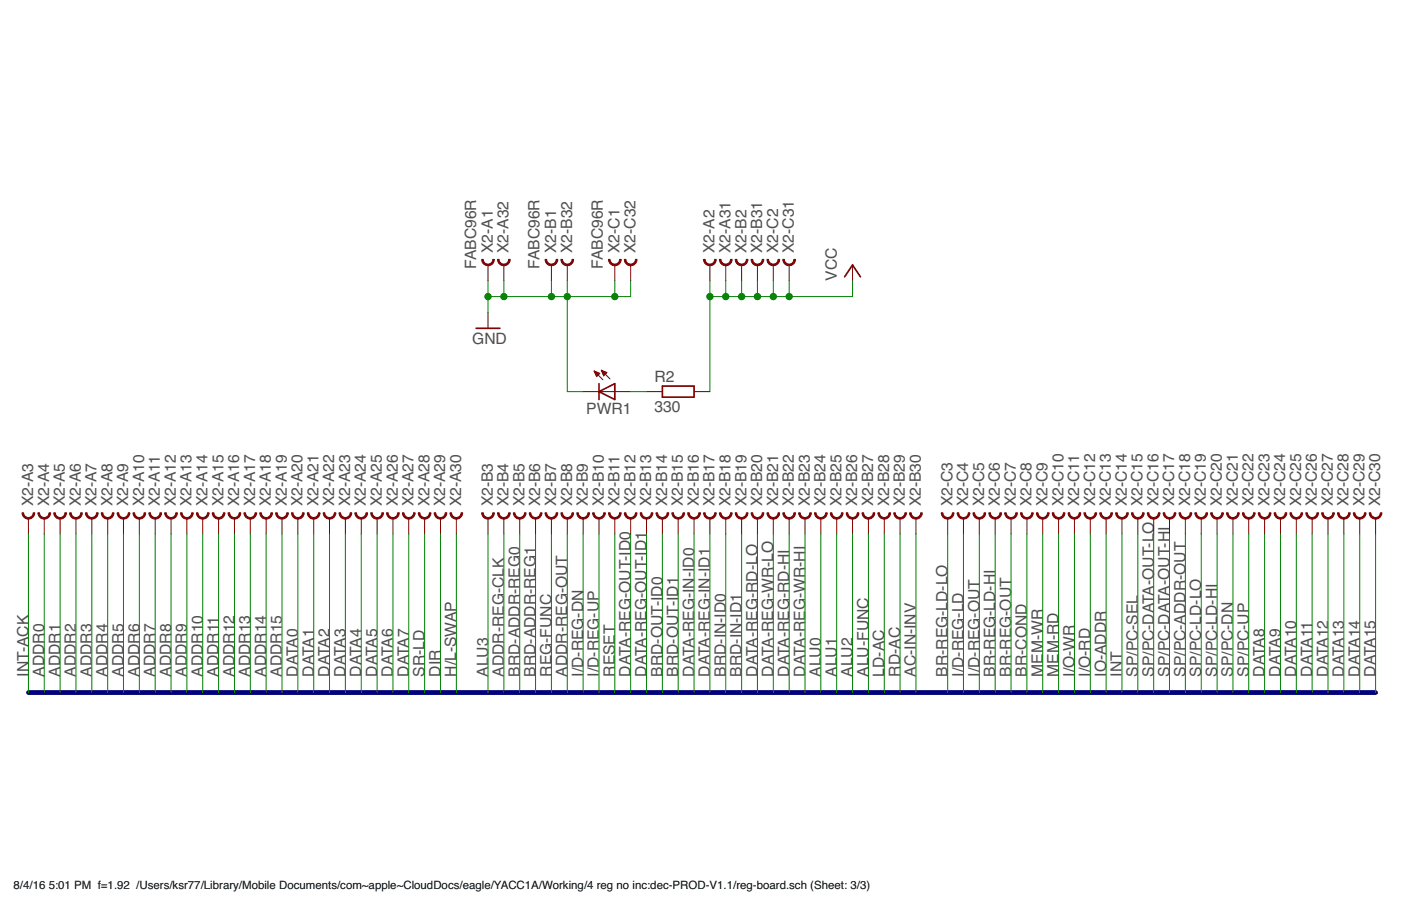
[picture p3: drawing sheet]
<svg xmlns="http://www.w3.org/2000/svg" width="432mm" height="279mm" viewBox="0 0 432 279" stroke-linecap="round" stroke-linejoin="round" font-family="sans-serif">
<g fill="#800000" stroke="#800000" stroke-width=".31">
<path d="M6.8 158.1h.5a1.47 1.47 0 0 0 1.5 1.5 1.47 1.47 0 0 0 1.4-1.5h.5a1.96 1.96 0 0 1-1.9 2 1.96 1.96 0 0 1-2-2z" fill-rule="evenodd"/>
<path d="M11.7 158.1h.5a1.47 1.47 0 0 0 1.4 1.5 1.47 1.47 0 0 0 1.5-1.5h.5a1.96 1.96 0 0 1-2 2 1.96 1.96 0 0 1-1.9-2z" fill-rule="evenodd"/>
<path d="M16.6 158.1h.5a1.46 1.46 0 0 0 1.4 1.5 1.46 1.46 0 0 0 1.5-1.5h.5a1.96 1.96 0 0 1-2 2 1.96 1.96 0 0 1-1.9-2z" fill-rule="evenodd"/>
<path d="M21.5 158.1h.4a1.46 1.46 0 0 0 1.5 1.5 1.46 1.46 0 0 0 1.5-1.5h.5a1.95 1.95 0 0 1-2 2 1.95 1.95 0 0 1-1.9-2z" fill-rule="evenodd"/>
<path d="M26.3 158.1h.5a1.46 1.46 0 0 0 1.5 1.5 1.46 1.46 0 0 0 1.5-1.5h.4a1.96 1.96 0 0 1-1.9 2 1.96 1.96 0 0 1-2-2z" fill-rule="evenodd"/>
<path d="M31.2 158.1h.5a1.47 1.47 0 0 0 1.5 1.5 1.47 1.47 0 0 0 1.4-1.5h.5a1.96 1.96 0 0 1-1.9 2 1.96 1.96 0 0 1-2-2z" fill-rule="evenodd"/>
<path d="M36.1 158.1h.5a1.47 1.47 0 0 0 1.5 1.5 1.47 1.47 0 0 0 1.4-1.5h.5a1.96 1.96 0 0 1-1.9 2 1.96 1.96 0 0 1-2-2z" fill-rule="evenodd"/>
<path d="M41 158.1h.5a1.46 1.46 0 0 0 1.4 1.5 1.46 1.46 0 0 0 1.5-1.5h.5a1.95 1.95 0 0 1-2 2 1.95 1.95 0 0 1-1.9-2z" fill-rule="evenodd"/>
<path d="M45.9 158.1h.5a1.46 1.46 0 0 0 1.4 1.5 1.46 1.46 0 0 0 1.5-1.5h.5a1.95 1.95 0 0 1-2 2 1.95 1.95 0 0 1-1.9-2z" fill-rule="evenodd"/>
<path d="M50.8 158.1h.4a1.47 1.47 0 0 0 1.5 1.5 1.47 1.47 0 0 0 1.5-1.5h.5a1.96 1.96 0 0 1-2 2 1.96 1.96 0 0 1-1.9-2z" fill-rule="evenodd"/>
<path d="M55.6 158.1h.5a1.47 1.47 0 0 0 1.5 1.5 1.47 1.47 0 0 0 1.5-1.5h.5a1.96 1.96 0 0 1-2 2 1.96 1.96 0 0 1-2-2z" fill-rule="evenodd"/>
<path d="M60.5 158.1h.5a1.46 1.46 0 0 0 1.5 1.5 1.46 1.46 0 0 0 1.4-1.5h.6a1.96 1.96 0 0 1-2 2 1.96 1.96 0 0 1-2-2z" fill-rule="evenodd"/>
<path d="M65.4 158.1h.5a1.46 1.46 0 0 0 1.5 1.5 1.46 1.46 0 0 0 1.4-1.5h.5a1.95 1.95 0 0 1-1.9 2 1.95 1.95 0 0 1-2-2z" fill-rule="evenodd"/>
<path d="M70.3 158.1h.5a1.46 1.46 0 0 0 1.5 1.5 1.46 1.46 0 0 0 1.4-1.5h.5a1.96 1.96 0 0 1-1.9 2 1.96 1.96 0 0 1-2-2z" fill-rule="evenodd"/>
<path d="M75.2 158.1h.5a1.47 1.47 0 0 0 1.4 1.5 1.47 1.47 0 0 0 1.5-1.5h.5a1.96 1.96 0 0 1-2 2 1.96 1.96 0 0 1-1.9-2z" fill-rule="evenodd"/>
<path d="M80.1 158.1h.5a1.47 1.47 0 0 0 1.4 1.5 1.47 1.47 0 0 0 1.5-1.5h.5a1.96 1.96 0 0 1-2 2 1.96 1.96 0 0 1-1.9-2z" fill-rule="evenodd"/>
<path d="M85 158.1h.4a1.46 1.46 0 0 0 1.5 1.5 1.46 1.46 0 0 0 1.5-1.5h.5a1.95 1.95 0 0 1-2 2 1.95 1.95 0 0 1-1.9-2z" fill-rule="evenodd"/>
<path d="M89.9 158.1h.4a1.46 1.46 0 0 0 1.5 1.5 1.46 1.46 0 0 0 1.5-1.5h.4a1.95 1.95 0 0 1-1.9 2 1.95 1.95 0 0 1-1.9-2z" fill-rule="evenodd"/>
<path d="M94.7 158.1h.5a1.47 1.47 0 0 0 1.5 1.5 1.47 1.47 0 0 0 1.4-1.5h.5a1.96 1.96 0 0 1-1.9 2 1.96 1.96 0 0 1-2-2z" fill-rule="evenodd"/>
<path d="M99.6 158.1h.5a1.47 1.47 0 0 0 1.5 1.5 1.47 1.47 0 0 0 1.4-1.5h.5a1.96 1.96 0 0 1-1.9 2 1.96 1.96 0 0 1-2-2z" fill-rule="evenodd"/>
<path d="M104.5 158.1h.5a1.46 1.46 0 0 0 1.4 1.5 1.46 1.46 0 0 0 1.5-1.5h.5a1.96 1.96 0 0 1-1.9 2 1.96 1.96 0 0 1-2-2z" fill-rule="evenodd"/>
<path d="M109.4 158.1h.5a1.46 1.46 0 0 0 1.4 1.5 1.46 1.46 0 0 0 1.5-1.5h.5a1.95 1.95 0 0 1-2 2 1.95 1.95 0 0 1-1.9-2z" fill-rule="evenodd"/>
<path d="M114.3 158.1h.5a1.46 1.46 0 0 0 1.4 1.5 1.46 1.46 0 0 0 1.5-1.5h.5a1.96 1.96 0 0 1-2 2 1.96 1.96 0 0 1-1.9-2z" fill-rule="evenodd"/>
<path d="M119.1 158.1h.5a1.47 1.47 0 0 0 1.5 1.5 1.47 1.47 0 0 0 1.5-1.5h.5a1.96 1.96 0 0 1-2 2 1.96 1.96 0 0 1-2-2z" fill-rule="evenodd"/>
<path d="M124 158.1h.5a1.47 1.47 0 0 0 1.5 1.5 1.47 1.47 0 0 0 1.5-1.5h.5a1.96 1.96 0 0 1-2 2 1.96 1.96 0 0 1-2-2z" fill-rule="evenodd"/>
<path d="M128.9 158.1h.5a1.46 1.46 0 0 0 1.5 1.5 1.46 1.46 0 0 0 1.4-1.5h.5a1.95 1.95 0 0 1-1.9 2 1.95 1.95 0 0 1-2-2z" fill-rule="evenodd"/>
<path d="M133.8 158.1h.5a1.46 1.46 0 0 0 1.5 1.5 1.46 1.46 0 0 0 1.4-1.5h.5a1.95 1.95 0 0 1-1.9 2 1.95 1.95 0 0 1-2-2z" fill-rule="evenodd"/>
<path d="M138.7 158.1h.5a1.47 1.47 0 0 0 1.4 1.5 1.47 1.47 0 0 0 1.5-1.5h.5a1.96 1.96 0 0 1-2 2 1.96 1.96 0 0 1-1.9-2z" fill-rule="evenodd"/>
<path d="M148.5 158.1h.4a1.46 1.46 0 0 0 1.5 1.5 1.46 1.46 0 0 0 1.5-1.5h.5a1.95 1.95 0 0 1-2 2 1.95 1.95 0 0 1-1.9-2z" fill-rule="evenodd"/>
<path d="M153.4 158.1h.4a1.46 1.46 0 0 0 1.5 1.5 1.46 1.46 0 0 0 1.5-1.5h.4a1.95 1.95 0 0 1-1.9 2 1.95 1.95 0 0 1-1.9-2z" fill-rule="evenodd"/>
<path d="M158.2 158.1h.5a1.47 1.47 0 0 0 1.5 1.5 1.47 1.47 0 0 0 1.4-1.5h.5a1.96 1.96 0 0 1-1.9 2 1.96 1.96 0 0 1-2-2z" fill-rule="evenodd"/>
<path d="M163.1 158.1h.5a1.47 1.47 0 0 0 1.5 1.5 1.47 1.47 0 0 0 1.4-1.5h.5a1.96 1.96 0 0 1-1.9 2 1.96 1.96 0 0 1-2-2z" fill-rule="evenodd"/>
<path d="M168 158.1h.5a1.46 1.46 0 0 0 1.4 1.5 1.46 1.46 0 0 0 1.5-1.5h.5a1.96 1.96 0 0 1-1.9 2 1.96 1.96 0 0 1-2-2z" fill-rule="evenodd"/>
<path d="M172.9 158.1h.5a1.46 1.46 0 0 0 1.4 1.5 1.46 1.46 0 0 0 1.5-1.5h.5a1.95 1.95 0 0 1-2 2 1.95 1.95 0 0 1-1.9-2z" fill-rule="evenodd"/>
<path d="M177.8 158.1h.5a1.46 1.46 0 0 0 1.4 1.5 1.46 1.46 0 0 0 1.5-1.5h.5a1.95 1.95 0 0 1-2 2 1.95 1.95 0 0 1-1.9-2z" fill-rule="evenodd"/>
<path d="M182.6 158.1h.5a1.47 1.47 0 0 0 1.5 1.5 1.47 1.47 0 0 0 1.5-1.5h.5a1.96 1.96 0 0 1-2 2 1.96 1.96 0 0 1-2-2z" fill-rule="evenodd"/>
<path d="M187.5 158.1h.5a1.47 1.47 0 0 0 1.5 1.5 1.47 1.47 0 0 0 1.5-1.5h.5a1.96 1.96 0 0 1-2 2 1.96 1.96 0 0 1-2-2z" fill-rule="evenodd"/>
<path d="M192.4 158.1h.5a1.46 1.46 0 0 0 1.5 1.5 1.46 1.46 0 0 0 1.4-1.5h.5a1.95 1.95 0 0 1-1.9 2 1.95 1.95 0 0 1-2-2z" fill-rule="evenodd"/>
<path d="M197.3 158.1h.5a1.46 1.46 0 0 0 1.5 1.5 1.46 1.46 0 0 0 1.4-1.5h.5a1.95 1.95 0 0 1-1.9 2 1.95 1.95 0 0 1-2-2z" fill-rule="evenodd"/>
<path d="M202.2 158.1h.5a1.47 1.47 0 0 0 1.4 1.5 1.47 1.47 0 0 0 1.5-1.5h.5a1.96 1.96 0 0 1-2 2 1.96 1.96 0 0 1-1.9-2z" fill-rule="evenodd"/>
<path d="M207.1 158.1h.5a1.47 1.47 0 0 0 1.4 1.5 1.47 1.47 0 0 0 1.5-1.5h.5a1.96 1.96 0 0 1-2 2 1.96 1.96 0 0 1-1.9-2z" fill-rule="evenodd"/>
<path d="M212 158.1h.4a1.46 1.46 0 0 0 1.5 1.5 1.46 1.46 0 0 0 1.5-1.5h.5a1.96 1.96 0 0 1-2 2 1.96 1.96 0 0 1-1.9-2z" fill-rule="evenodd"/>
<path d="M216.9 158.1h.4a1.46 1.46 0 0 0 1.5 1.5 1.46 1.46 0 0 0 1.5-1.5h.4a1.95 1.95 0 0 1-1.9 2 1.95 1.95 0 0 1-1.9-2z" fill-rule="evenodd"/>
<path d="M221.7 158.1h.5a1.46 1.46 0 0 0 1.5 1.5 1.46 1.46 0 0 0 1.4-1.5h.5a1.96 1.96 0 0 1-1.9 2 1.96 1.96 0 0 1-2-2z" fill-rule="evenodd"/>
<path d="M226.6 158.1h.5a1.47 1.47 0 0 0 1.5 1.5 1.47 1.47 0 0 0 1.4-1.5h.5a1.96 1.96 0 0 1-1.9 2 1.96 1.96 0 0 1-2-2z" fill-rule="evenodd"/>
<path d="M231.5 158.1h.5a1.47 1.47 0 0 0 1.5 1.5 1.47 1.47 0 0 0 1.4-1.5h.5a1.96 1.96 0 0 1-1.9 2 1.96 1.96 0 0 1-2-2z" fill-rule="evenodd"/>
<path d="M236.4 158.1h.5a1.46 1.46 0 0 0 1.4 1.5 1.46 1.46 0 0 0 1.5-1.5h.5a1.95 1.95 0 0 1-2 2 1.95 1.95 0 0 1-1.9-2z" fill-rule="evenodd"/>
<path d="M241.3 158.1h.5a1.46 1.46 0 0 0 1.4 1.5 1.46 1.46 0 0 0 1.5-1.5h.5a1.95 1.95 0 0 1-2 2 1.95 1.95 0 0 1-1.9-2z" fill-rule="evenodd"/>
<path d="M246.1 158.1h.5a1.47 1.47 0 0 0 1.5 1.5 1.47 1.47 0 0 0 1.5-1.5h.5a1.96 1.96 0 0 1-2 2 1.96 1.96 0 0 1-2-2z" fill-rule="evenodd"/>
<path d="M251 158.1h.5a1.47 1.47 0 0 0 1.5 1.5 1.47 1.47 0 0 0 1.5-1.5h.5a1.96 1.96 0 0 1-2 2 1.96 1.96 0 0 1-2-2z" fill-rule="evenodd"/>
<path d="M255.9 158.1h.5a1.46 1.46 0 0 0 1.5 1.5 1.46 1.46 0 0 0 1.4-1.5h.5a1.96 1.96 0 0 1-1.9 2 1.96 1.96 0 0 1-2-2z" fill-rule="evenodd"/>
<path d="M260.8 158.1h.5a1.46 1.46 0 0 0 1.5 1.5 1.46 1.46 0 0 0 1.4-1.5h.5a1.95 1.95 0 0 1-1.9 2 1.95 1.95 0 0 1-2-2z" fill-rule="evenodd"/>
<path d="M265.7 158.1h.5a1.46 1.46 0 0 0 1.5 1.5 1.46 1.46 0 0 0 1.4-1.5h.5a1.96 1.96 0 0 1-2 2 1.96 1.96 0 0 1-1.9-2z" fill-rule="evenodd"/>
<path d="M270.6 158.1h.5a1.47 1.47 0 0 0 1.4 1.5 1.47 1.47 0 0 0 1.5-1.5h.5a1.96 1.96 0 0 1-2 2 1.96 1.96 0 0 1-1.9-2z" fill-rule="evenodd"/>
<path d="M275.5 158.1h.4a1.47 1.47 0 0 0 1.5 1.5 1.47 1.47 0 0 0 1.5-1.5h.5a1.96 1.96 0 0 1-2 2 1.96 1.96 0 0 1-1.9-2z" fill-rule="evenodd"/>
<path d="M280.4 158.1h.4a1.46 1.46 0 0 0 1.5 1.5 1.46 1.46 0 0 0 1.5-1.5h.4a1.95 1.95 0 0 1-1.9 2 1.95 1.95 0 0 1-1.9-2z" fill-rule="evenodd"/>
<path d="M290.1 158.1h.5a1.47 1.47 0 0 0 1.5 1.5 1.47 1.47 0 0 0 1.4-1.5h.5a1.96 1.96 0 0 1-1.9 2 1.96 1.96 0 0 1-2-2z" fill-rule="evenodd"/>
<path d="M295 158.1h.5a1.47 1.47 0 0 0 1.5 1.5 1.47 1.47 0 0 0 1.4-1.5h.5a1.96 1.96 0 0 1-1.9 2 1.96 1.96 0 0 1-2-2z" fill-rule="evenodd"/>
<path d="M299.9 158.1h.5a1.46 1.46 0 0 0 1.4 1.5 1.46 1.46 0 0 0 1.5-1.5h.5a1.95 1.95 0 0 1-2 2 1.95 1.95 0 0 1-1.9-2z" fill-rule="evenodd"/>
<path d="M304.8 158.1h.5a1.46 1.46 0 0 0 1.4 1.5 1.46 1.46 0 0 0 1.5-1.5h.5a1.95 1.95 0 0 1-2 2 1.95 1.95 0 0 1-1.9-2z" fill-rule="evenodd"/>
<path d="M309.6 158.1h.5a1.47 1.47 0 0 0 1.5 1.5 1.47 1.47 0 0 0 1.5-1.5h.5a1.96 1.96 0 0 1-2 2 1.96 1.96 0 0 1-2-2z" fill-rule="evenodd"/>
<path d="M314.5 158.1h.5a1.47 1.47 0 0 0 1.5 1.5 1.47 1.47 0 0 0 1.5-1.5h.5a1.96 1.96 0 0 1-2 2 1.96 1.96 0 0 1-2-2z" fill-rule="evenodd"/>
<path d="M319.4 158.1h.5a1.47 1.47 0 0 0 1.5 1.5 1.47 1.47 0 0 0 1.5-1.5h.4a1.96 1.96 0 0 1-1.9 2 1.96 1.96 0 0 1-2-2z" fill-rule="evenodd"/>
<path d="M324.3 158.1h.5a1.46 1.46 0 0 0 1.5 1.5 1.46 1.46 0 0 0 1.4-1.5h.5a1.95 1.95 0 0 1-1.9 2 1.95 1.95 0 0 1-2-2z" fill-rule="evenodd"/>
<path d="M329.2 158.1h.5a1.46 1.46 0 0 0 1.5 1.5 1.46 1.46 0 0 0 1.4-1.5h.5a1.95 1.95 0 0 1-1.9 2 1.95 1.95 0 0 1-2-2z" fill-rule="evenodd"/>
<path d="M334.1 158.1h.5a1.47 1.47 0 0 0 1.4 1.5 1.47 1.47 0 0 0 1.5-1.5h.5a1.96 1.96 0 0 1-2 2 1.96 1.96 0 0 1-1.9-2z" fill-rule="evenodd"/>
<path d="M339 158.1h.4a1.47 1.47 0 0 0 1.5 1.5 1.47 1.47 0 0 0 1.5-1.5h.5a1.96 1.96 0 0 1-2 2 1.96 1.96 0 0 1-1.9-2z" fill-rule="evenodd"/>
<path d="M343.9 158.1h.4a1.46 1.46 0 0 0 1.5 1.5 1.46 1.46 0 0 0 1.5-1.5h.4a1.95 1.95 0 0 1-1.9 2 1.95 1.95 0 0 1-1.9-2z" fill-rule="evenodd"/>
<path d="M348.7 158.1h.5a1.46 1.46 0 0 0 1.5 1.5 1.46 1.46 0 0 0 1.4-1.5h.5a1.95 1.95 0 0 1-1.9 2 1.95 1.95 0 0 1-2-2z" fill-rule="evenodd"/>
<path d="M353.6 158.1h.5a1.47 1.47 0 0 0 1.5 1.5 1.47 1.47 0 0 0 1.4-1.5h.5a1.96 1.96 0 0 1-1.9 2 1.96 1.96 0 0 1-2-2z" fill-rule="evenodd"/>
<path d="M358.5 158.1h.5a1.47 1.47 0 0 0 1.5 1.5 1.47 1.47 0 0 0 1.4-1.5h.5a1.96 1.96 0 0 1-1.9 2 1.96 1.96 0 0 1-2-2z" fill-rule="evenodd"/>
<path d="M363.4 158.1h.5a1.46 1.46 0 0 0 1.4 1.5 1.46 1.46 0 0 0 1.5-1.5h.5a1.96 1.96 0 0 1-2 2 1.96 1.96 0 0 1-1.9-2z" fill-rule="evenodd"/>
<path d="M368.3 158.1h.5a1.46 1.46 0 0 0 1.4 1.5 1.46 1.46 0 0 0 1.5-1.5h.5a1.95 1.95 0 0 1-2 2 1.95 1.95 0 0 1-1.9-2z" fill-rule="evenodd"/>
<path d="M373.1 158.1h.6a1.46 1.46 0 0 0 1.4 1.5 1.46 1.46 0 0 0 1.5-1.5h.5a1.96 1.96 0 0 1-2 2 1.96 1.96 0 0 1-2-2z" fill-rule="evenodd"/>
<path d="M378 158.1h.5a1.47 1.47 0 0 0 1.5 1.5 1.47 1.47 0 0 0 1.5-1.5h.5a1.96 1.96 0 0 1-2 2 1.96 1.96 0 0 1-2-2z" fill-rule="evenodd"/>
<path d="M382.9 158.1h.5a1.47 1.47 0 0 0 1.5 1.5 1.47 1.47 0 0 0 1.5-1.5h.4a1.96 1.96 0 0 1-1.9 2 1.96 1.96 0 0 1-2-2z" fill-rule="evenodd"/>
<path d="M387.8 158.1h.5a1.46 1.46 0 0 0 1.5 1.5 1.46 1.46 0 0 0 1.4-1.5h.5a1.95 1.95 0 0 1-1.9 2 1.95 1.95 0 0 1-2-2z" fill-rule="evenodd"/>
<path d="M392.7 158.1h.5a1.46 1.46 0 0 0 1.5 1.5 1.46 1.46 0 0 0 1.4-1.5h.5a1.95 1.95 0 0 1-1.9 2 1.95 1.95 0 0 1-2-2z" fill-rule="evenodd"/>
<path d="M397.6 158.1h.5a1.47 1.47 0 0 0 1.4 1.5 1.47 1.47 0 0 0 1.5-1.5h.5a1.96 1.96 0 0 1-2 2 1.96 1.96 0 0 1-1.9-2z" fill-rule="evenodd"/>
<path d="M402.5 158.1h.4a1.47 1.47 0 0 0 1.5 1.5 1.47 1.47 0 0 0 1.5-1.5h.5a1.96 1.96 0 0 1-2 2 1.96 1.96 0 0 1-1.9-2z" fill-rule="evenodd"/>
<path d="M407.4 158.1h.4a1.46 1.46 0 0 0 1.5 1.5 1.46 1.46 0 0 0 1.5-1.5h.5a1.96 1.96 0 0 1-2 2 1.96 1.96 0 0 1-1.9-2z" fill-rule="evenodd"/>
<path d="M412.2 158.1h.5a1.46 1.46 0 0 0 1.5 1.5 1.46 1.46 0 0 0 1.4-1.5h.5a1.95 1.95 0 0 1-1.9 2 1.95 1.95 0 0 1-2-2z" fill-rule="evenodd"/>
<path d="M417.1 158.1h.5a1.46 1.46 0 0 0 1.5 1.5 1.46 1.46 0 0 0 1.4-1.5h.5a1.96 1.96 0 0 1-1.9 2 1.96 1.96 0 0 1-2-2z" fill-rule="evenodd"/>
<path d="M422 158.1h.5a1.47 1.47 0 0 0 1.5 1.5 1.47 1.47 0 0 0 1.4-1.5h.5a1.96 1.96 0 0 1-1.9 2 1.96 1.96 0 0 1-2-2z" fill-rule="evenodd"/>
<path d="M148.5 80h.4a1.46 1.46 0 0 0 1.5 1.4 1.46 1.46 0 0 0 1.5-1.4h.5a1.95 1.95 0 0 1-2 1.9 1.95 1.95 0 0 1-1.9-1.9z" fill-rule="evenodd"/>
<path d="M216.9 80h.4a1.46 1.46 0 0 0 1.5 1.4 1.46 1.46 0 0 0 1.5-1.4h.4a1.95 1.95 0 0 1-1.9 1.9 1.95 1.95 0 0 1-1.9-1.9z" fill-rule="evenodd"/>
<path d="M153.4 80h.4a1.46 1.46 0 0 0 1.5 1.4 1.46 1.46 0 0 0 1.5-1.4h.4a1.95 1.95 0 0 1-1.9 1.9 1.95 1.95 0 0 1-1.9-1.9z" fill-rule="evenodd"/>
<path d="M221.7 80h.5a1.46 1.46 0 0 0 1.5 1.4 1.46 1.46 0 0 0 1.4-1.4h.5a1.96 1.96 0 0 1-1.9 1.9 1.96 1.96 0 0 1-2-1.9z" fill-rule="evenodd"/>
<path d="M168 80h.5a1.46 1.46 0 0 0 1.4 1.4 1.46 1.46 0 0 0 1.5-1.4h.5a1.96 1.96 0 0 1-1.9 1.9 1.96 1.96 0 0 1-2-1.9z" fill-rule="evenodd"/>
<path d="M226.6 80h.5a1.47 1.47 0 0 0 1.5 1.4 1.47 1.47 0 0 0 1.4-1.4h.5a1.96 1.96 0 0 1-1.9 1.9 1.96 1.96 0 0 1-2-1.9z" fill-rule="evenodd"/>
<path d="M231.5 80h.5a1.47 1.47 0 0 0 1.5 1.4 1.47 1.47 0 0 0 1.4-1.4h.5a1.96 1.96 0 0 1-1.9 1.9 1.96 1.96 0 0 1-2-1.9z" fill-rule="evenodd"/>
<path d="M172.9 80h.5a1.46 1.46 0 0 0 1.4 1.4 1.46 1.46 0 0 0 1.5-1.4h.5a1.95 1.95 0 0 1-2 1.9 1.95 1.95 0 0 1-1.9-1.9z" fill-rule="evenodd"/>
<path d="M192.4 80h.5a1.46 1.46 0 0 0 1.5 1.4 1.46 1.46 0 0 0 1.4-1.4h.5a1.95 1.95 0 0 1-1.9 1.9 1.95 1.95 0 0 1-2-1.9z" fill-rule="evenodd"/>
<path d="M241.3 80h.5a1.46 1.46 0 0 0 1.4 1.4 1.46 1.46 0 0 0 1.5-1.4h.5a1.95 1.95 0 0 1-2 1.9 1.95 1.95 0 0 1-1.9-1.9z" fill-rule="evenodd"/>
<path d="M187.5 80h.5a1.47 1.47 0 0 0 1.5 1.4 1.47 1.47 0 0 0 1.5-1.4h.5a1.96 1.96 0 0 1-2 1.9 1.96 1.96 0 0 1-2-1.9z" fill-rule="evenodd"/>
<path d="M236.4 80h.5a1.46 1.46 0 0 0 1.4 1.4 1.46 1.46 0 0 0 1.5-1.4h.5a1.95 1.95 0 0 1-2 1.9 1.95 1.95 0 0 1-1.9-1.9z" fill-rule="evenodd"/>
</g>
<g fill="none" stroke="#800000" stroke-width=".31">
<path d="M150.4 81.7v4.9M150.4 96.4v4.8M155.3 81.7v4.9M169.9 81.7v4.9M174.8 81.7v4.9M189.5 81.7v4.9M194.4 81.7v4.9M218.8 81.7v4.9M223.7 81.7v4.9M228.6 81.7v4.9M233.4 81.7v4.9M238.3 81.7v4.9"/>
<path d="M243.2 81.7v4.9M262.8 81.7v4.9M183.1 114.4l2.7 2.7M183.1 114.4l1.7 .7-.9 1zM183.2 114.6h.3M183.3 114.8h.8M183.4 115.1h1.3M183.5 115.4h1.1M183.7 115.6h.7M183.8 115.9h.3M185.3 114.2l2.7 2.7M185.3 114.2l1.7 .7-.9 1"/>
<path d="M185.3 114.2l.8 1.7M185.4 114.3h.3M185.5 114.6h.8M185.6 114.8h1.3M185.7 115.1h1.2M185.8 115.4h.8M185.9 115.6h.4M186.1 115.9h.1M179.7 120.8h14.7M199.3 120.8h4.9M213.9 120.8h4.9M8.8 159.8v4.9"/>
<path d="M13.6 159.8v4.9M18.5 159.8v4.9M23.4 159.8v4.9M28.3 159.8v4.9M33.2 159.8v4.9M38.1 159.8v4.9M42.9 159.8v4.9M47.8 159.8v4.9M52.7 159.8v4.9M57.6 159.8v4.9M62.5 159.8v4.9M67.4 159.8v4.9"/>
<path d="M72.3 159.8v4.9M77.2 159.8v4.9M82 159.8v4.9M86.9 159.8v4.9M91.8 159.8v4.9M96.7 159.8v4.9M101.6 159.8v4.9M106.4 159.8v4.9M111.3 159.8v4.9M116.2 159.8v4.9M121.1 159.8v4.9M126 159.8v4.9"/>
<path d="M130.9 159.8v4.9M135.8 159.8v4.9M140.7 159.8v4.9M150.4 159.8v4.9M155.3 159.8v4.9M160.2 159.8v4.9M165.1 159.8v4.9M169.9 159.8v4.9M174.8 159.8v4.9M179.7 159.8v4.9M184.6 159.8v4.9M189.5 159.8v4.9"/>
<path d="M194.4 159.8v4.9M199.3 159.8v4.9M204.2 159.8v4.9M209 159.8v4.9M213.9 159.8v4.9M218.8 159.8v4.9M223.7 159.8v4.9M228.6 159.8v4.9M233.4 159.8v4.9M238.3 159.8v4.9M243.2 159.8v4.9M248.1 159.8v4.9"/>
<path d="M253 159.8v4.9M257.9 159.8v4.9M262.8 159.8v4.9M267.7 159.8v4.9M272.5 159.8v4.9M277.4 159.8v4.9M282.3 159.8v4.9M292.1 159.8v4.9M296.9 159.8v4.9M301.8 159.8v4.9M306.7 159.8v4.9M311.6 159.8v4.9"/>
<path d="M316.5 159.8v4.9M321.4 159.8v4.9M326.3 159.8v4.9M331.2 159.8v4.9M336 159.8v4.9M340.9 159.8v4.9M345.8 159.8v4.9M350.7 159.8v4.9M355.6 159.8v4.9M360.4 159.8v4.9M365.3 159.8v4.9M370.2 159.8v4.9"/>
<path d="M375.1 159.8v4.9M380 159.8v4.9M384.9 159.8v4.9M389.8 159.8v4.9M394.7 159.8v4.9M399.5 159.8v4.9M404.4 159.8v4.9M409.3 159.8v4.9M414.2 159.8v4.9M419.1 159.8v4.9M424 159.8v4.9"/>
</g>
<path d="M260.3 85.4l2.5-3.7 2.4 3.7M146.7 101.2h7.4M184.6 118.3v4.9M204.2 119.1h9.7v3.4h-9.7zM184.6 120.8l4.9-2.5v4.9z" fill="none" stroke="#800000" stroke-width=".51"/>
<path d="M8.8 213.6h415.2" fill="none" stroke="#000080" stroke-width="1.5"/>
<g fill="none" stroke="#008000" stroke-width=".31">
<path d="M150.4 86.6v9.8M155.3 86.6v4.9M169.9 86.6v4.9M174.8 86.6v34.2h4.9M189.5 86.6v4.9M194.4 86.6v4.9h-44M218.8 86.6v34.2M223.7 86.6v4.9M228.6 86.6v4.9M233.4 86.6v4.9M238.3 86.6v4.9M243.2 86.6v4.9"/>
<path d="M262.8 86.6v4.9h-44M194.4 120.8h4.9M8.8 164.7v48.9M13.6 164.7v48.9M18.5 164.7v48.9M23.4 164.7v48.9M28.3 164.7v48.9M33.2 164.7v48.9M38.1 164.7v48.9M42.9 164.7v48.9M47.8 164.7v48.9M52.7 164.7v48.9"/>
<path d="M57.6 164.7v48.9M62.5 164.7v48.9M67.4 164.7v48.9M72.3 164.7v48.9M77.2 164.7v48.9M82 164.7v48.9M86.9 164.7v48.9M91.8 164.7v48.9M96.7 164.7v48.9M101.6 164.7v48.9M106.4 164.7v48.9M111.3 164.7v48.9"/>
<path d="M116.2 164.7v48.9M121.1 164.7v48.9M126 164.7v48.9M130.9 164.7v48.9M135.8 164.7v48.9M140.7 164.7v48.9M150.4 164.7v48.9M155.3 164.7v48.9M160.2 164.7v48.9M165.1 164.7v48.9M169.9 164.7v48.9M174.8 164.7v48.9"/>
<path d="M179.7 164.7v48.9M184.6 164.7v48.9M189.5 164.7v48.9M194.4 164.7v48.9M199.3 164.7v48.9M204.2 164.7v48.9M209 164.7v48.9M213.9 164.7v48.9M218.8 164.7v48.9M223.7 164.7v48.9M228.6 164.7v48.9M233.4 164.7v48.9"/>
<path d="M238.3 164.7v48.9M243.2 164.7v48.9M248.1 164.7v48.9M253 164.7v48.9M257.9 164.7v48.9M262.8 164.7v48.9M267.7 164.7v48.9M272.5 164.7v48.9M277.4 164.7v48.9M282.3 164.7v48.9M292.1 164.7v48.9M296.9 164.7v48.9"/>
<path d="M301.8 164.7v48.9M306.7 164.7v48.9M311.6 164.7v48.9M316.5 164.7v48.9M321.4 164.7v48.9M326.3 164.7v48.9M331.2 164.7v48.9M336 164.7v48.9M340.9 164.7v48.9M345.8 164.7v48.9M350.7 164.7v48.9M355.6 164.7v48.9"/>
<path d="M360.4 164.7v48.9M365.3 164.7v48.9M370.2 164.7v48.9M375.1 164.7v48.9M380 164.7v48.9M384.9 164.7v48.9M389.8 164.7v48.9M394.7 164.7v48.9M399.5 164.7v48.9M404.4 164.7v48.9M409.3 164.7v48.9M414.2 164.7v48.9"/>
<path d="M419.1 164.7v48.9M424 164.7v48.9"/>
</g>
<g fill="#008000" stroke="#008000" stroke-width=".31">
<circle cx="150.4" cy="91.5" r=".97"/>
<circle cx="155.3" cy="91.5" r=".97"/>
<circle cx="169.9" cy="91.5" r=".97"/>
<circle cx="174.8" cy="91.5" r=".97"/>
<circle cx="189.5" cy="91.5" r=".97"/>
<circle cx="218.8" cy="91.5" r=".97"/>
<circle cx="228.6" cy="91.5" r=".97"/>
<circle cx="223.7" cy="91.5" r=".97"/>
<circle cx="238.3" cy="91.5" r=".97"/>
<circle cx="233.4" cy="91.5" r=".97"/>
<circle cx="243.2" cy="91.5" r=".97"/>
</g>
<g font-size="4.8" fill="#505050">
<text x="146.8" y="82.9" transform="rotate(-90 146.8 82.9)">FABC96R</text>
<text x="151.9" y="78" transform="rotate(-90 151.9 78)">X2-A1</text>
<text x="156.8" y="78" transform="rotate(-90 156.8 78)">X2-A32</text>
<text x="166.3" y="82.9" transform="rotate(-90 166.3 82.9)">FABC96R</text>
<text x="171.4" y="78" transform="rotate(-90 171.4 78)">X2-B1</text>
<text x="176.3" y="78" transform="rotate(-90 176.3 78)">X2-B32</text>
<text x="185.8" y="82.9" transform="rotate(-90 185.8 82.9)">FABC96R</text>
<text x="191" y="78" transform="rotate(-90 191 78)">X2-C1</text>
<text x="195.8" y="78" transform="rotate(-90 195.8 78)">X2-C32</text>
<text x="220.3" y="78" transform="rotate(-90 220.3 78)">X2-A2</text>
<text x="225.2" y="78" transform="rotate(-90 225.2 78)">X2-A31</text>
<text x="230" y="78" transform="rotate(-90 230 78)">X2-B2</text>
<text x="234.9" y="78" transform="rotate(-90 234.9 78)">X2-B31</text>
<text x="239.8" y="78" transform="rotate(-90 239.8 78)">X2-C2</text>
<text x="244.7" y="78" transform="rotate(-90 244.7 78)">X2-C31</text>
<text x="257.9" y="86.6" transform="rotate(-90 257.9 86.6)">VCC</text>
<text x="145.5" y="106.1">GND</text>
<text x="201.7" y="117.9">R2</text>
<text x="180.7" y="127.6">PWR1</text>
<text x="201.7" y="127.1">330</text>
<text x="10.2" y="156.2" transform="rotate(-90 10.2 156.2)">X2-A3</text>
<text x="15.1" y="156.2" transform="rotate(-90 15.1 156.2)">X2-A4</text>
<text x="20" y="156.2" transform="rotate(-90 20 156.2)">X2-A5</text>
<text x="24.9" y="156.2" transform="rotate(-90 24.9 156.2)">X2-A6</text>
<text x="29.8" y="156.2" transform="rotate(-90 29.8 156.2)">X2-A7</text>
<text x="34.6" y="156.2" transform="rotate(-90 34.6 156.2)">X2-A8</text>
<text x="39.5" y="156.2" transform="rotate(-90 39.5 156.2)">X2-A9</text>
<text x="44.4" y="156.2" transform="rotate(-90 44.4 156.2)">X2-A10</text>
<text x="49.3" y="156.2" transform="rotate(-90 49.3 156.2)">X2-A11</text>
<text x="54.2" y="156.2" transform="rotate(-90 54.2 156.2)">X2-A12</text>
<text x="59.1" y="156.2" transform="rotate(-90 59.1 156.2)">X2-A13</text>
<text x="64" y="156.2" transform="rotate(-90 64 156.2)">X2-A14</text>
<text x="68.8" y="156.2" transform="rotate(-90 68.8 156.2)">X2-A15</text>
<text x="73.7" y="156.2" transform="rotate(-90 73.7 156.2)">X2-A16</text>
<text x="78.6" y="156.2" transform="rotate(-90 78.6 156.2)">X2-A17</text>
<text x="83.5" y="156.2" transform="rotate(-90 83.5 156.2)">X2-A18</text>
<text x="88.4" y="156.2" transform="rotate(-90 88.4 156.2)">X2-A19</text>
<text x="93.3" y="156.2" transform="rotate(-90 93.3 156.2)">X2-A20</text>
<text x="98.1" y="156.2" transform="rotate(-90 98.1 156.2)">X2-A21</text>
<text x="103" y="156.2" transform="rotate(-90 103 156.2)">X2-A22</text>
<text x="107.9" y="156.2" transform="rotate(-90 107.9 156.2)">X2-A23</text>
<text x="112.8" y="156.2" transform="rotate(-90 112.8 156.2)">X2-A24</text>
<text x="117.7" y="156.2" transform="rotate(-90 117.7 156.2)">X2-A25</text>
<text x="122.6" y="156.2" transform="rotate(-90 122.6 156.2)">X2-A26</text>
<text x="127.5" y="156.2" transform="rotate(-90 127.5 156.2)">X2-A27</text>
<text x="132.3" y="156.2" transform="rotate(-90 132.3 156.2)">X2-A28</text>
<text x="137.2" y="156.2" transform="rotate(-90 137.2 156.2)">X2-A29</text>
<text x="142.1" y="156.2" transform="rotate(-90 142.1 156.2)">X2-A30</text>
<text x="151.9" y="156.2" transform="rotate(-90 151.9 156.2)">X2-B3</text>
<text x="156.8" y="156.2" transform="rotate(-90 156.8 156.2)">X2-B4</text>
<text x="161.6" y="156.2" transform="rotate(-90 161.6 156.2)">X2-B5</text>
<text x="166.5" y="156.2" transform="rotate(-90 166.5 156.2)">X2-B6</text>
<text x="171.4" y="156.2" transform="rotate(-90 171.4 156.2)">X2-B7</text>
<text x="176.3" y="156.2" transform="rotate(-90 176.3 156.2)">X2-B8</text>
<text x="181.2" y="156.2" transform="rotate(-90 181.2 156.2)">X2-B9</text>
<text x="186.1" y="156.2" transform="rotate(-90 186.1 156.2)">X2-B10</text>
<text x="191" y="156.2" transform="rotate(-90 191 156.2)">X2-B11</text>
<text x="195.8" y="156.2" transform="rotate(-90 195.8 156.2)">X2-B12</text>
<text x="200.7" y="156.2" transform="rotate(-90 200.7 156.2)">X2-B13</text>
<text x="205.6" y="156.2" transform="rotate(-90 205.6 156.2)">X2-B14</text>
<text x="210.5" y="156.2" transform="rotate(-90 210.5 156.2)">X2-B15</text>
<text x="215.4" y="156.2" transform="rotate(-90 215.4 156.2)">X2-B16</text>
<text x="220.3" y="156.2" transform="rotate(-90 220.3 156.2)">X2-B17</text>
<text x="225.2" y="156.2" transform="rotate(-90 225.2 156.2)">X2-B18</text>
<text x="230" y="156.2" transform="rotate(-90 230 156.2)">X2-B19</text>
<text x="234.9" y="156.2" transform="rotate(-90 234.9 156.2)">X2-B20</text>
<text x="239.8" y="156.2" transform="rotate(-90 239.8 156.2)">X2-B21</text>
<text x="244.7" y="156.2" transform="rotate(-90 244.7 156.2)">X2-B22</text>
<text x="249.6" y="156.2" transform="rotate(-90 249.6 156.2)">X2-B23</text>
<text x="254.5" y="156.2" transform="rotate(-90 254.5 156.2)">X2-B24</text>
<text x="259.3" y="156.2" transform="rotate(-90 259.3 156.2)">X2-B25</text>
<text x="264.2" y="156.2" transform="rotate(-90 264.2 156.2)">X2-B26</text>
<text x="269.1" y="156.2" transform="rotate(-90 269.1 156.2)">X2-B27</text>
<text x="274" y="156.2" transform="rotate(-90 274 156.2)">X2-B28</text>
<text x="278.9" y="156.2" transform="rotate(-90 278.9 156.2)">X2-B29</text>
<text x="283.8" y="156.2" transform="rotate(-90 283.8 156.2)">X2-B30</text>
<text x="293.5" y="156.2" transform="rotate(-90 293.5 156.2)">X2-C3</text>
<text x="298.4" y="156.2" transform="rotate(-90 298.4 156.2)">X2-C4</text>
<text x="303.3" y="156.2" transform="rotate(-90 303.3 156.2)">X2-C5</text>
<text x="308.2" y="156.2" transform="rotate(-90 308.2 156.2)">X2-C6</text>
<text x="313.1" y="156.2" transform="rotate(-90 313.1 156.2)">X2-C7</text>
<text x="318" y="156.2" transform="rotate(-90 318 156.2)">X2-C8</text>
<text x="322.8" y="156.2" transform="rotate(-90 322.8 156.2)">X2-C9</text>
<text x="327.7" y="156.2" transform="rotate(-90 327.7 156.2)">X2-C10</text>
<text x="332.6" y="156.2" transform="rotate(-90 332.6 156.2)">X2-C11</text>
<text x="337.5" y="156.2" transform="rotate(-90 337.5 156.2)">X2-C12</text>
<text x="342.4" y="156.2" transform="rotate(-90 342.4 156.2)">X2-C13</text>
<text x="347.3" y="156.2" transform="rotate(-90 347.3 156.2)">X2-C14</text>
<text x="352.2" y="156.2" transform="rotate(-90 352.2 156.2)">X2-C15</text>
<text x="357" y="156.2" transform="rotate(-90 357 156.2)">X2-C16</text>
<text x="361.9" y="156.2" transform="rotate(-90 361.9 156.2)">X2-C17</text>
<text x="366.8" y="156.2" transform="rotate(-90 366.8 156.2)">X2-C18</text>
<text x="371.7" y="156.2" transform="rotate(-90 371.7 156.2)">X2-C19</text>
<text x="376.6" y="156.2" transform="rotate(-90 376.6 156.2)">X2-C20</text>
<text x="381.5" y="156.2" transform="rotate(-90 381.5 156.2)">X2-C21</text>
<text x="386.3" y="156.2" transform="rotate(-90 386.3 156.2)">X2-C22</text>
<text x="391.2" y="156.2" transform="rotate(-90 391.2 156.2)">X2-C23</text>
<text x="396.1" y="156.2" transform="rotate(-90 396.1 156.2)">X2-C24</text>
<text x="401" y="156.2" transform="rotate(-90 401 156.2)">X2-C25</text>
<text x="405.9" y="156.2" transform="rotate(-90 405.9 156.2)">X2-C26</text>
<text x="410.8" y="156.2" transform="rotate(-90 410.8 156.2)">X2-C27</text>
<text x="415.7" y="156.2" transform="rotate(-90 415.7 156.2)">X2-C28</text>
<text x="420.5" y="156.2" transform="rotate(-90 420.5 156.2)">X2-C29</text>
<text x="425.4" y="156.2" transform="rotate(-90 425.4 156.2)">X2-C30</text>
<text x="8.8" y="208.7" transform="rotate(-90 8.8 208.7)">INT-ACK</text>
<text x="13.6" y="208.7" transform="rotate(-90 13.6 208.7)">ADDR0</text>
<text x="18.5" y="208.7" transform="rotate(-90 18.5 208.7)">ADDR1</text>
<text x="23.4" y="208.7" transform="rotate(-90 23.4 208.7)">ADDR2</text>
<text x="28.3" y="208.7" transform="rotate(-90 28.3 208.7)">ADDR3</text>
<text x="33.2" y="208.7" transform="rotate(-90 33.2 208.7)">ADDR4</text>
<text x="38.1" y="208.7" transform="rotate(-90 38.1 208.7)">ADDR5</text>
<text x="42.9" y="208.7" transform="rotate(-90 42.9 208.7)">ADDR6</text>
<text x="47.8" y="208.7" transform="rotate(-90 47.8 208.7)">ADDR7</text>
<text x="52.7" y="208.7" transform="rotate(-90 52.7 208.7)">ADDR8</text>
<text x="57.6" y="208.7" transform="rotate(-90 57.6 208.7)">ADDR9</text>
<text x="62.5" y="208.7" transform="rotate(-90 62.5 208.7)">ADDR10</text>
<text x="67.4" y="208.7" transform="rotate(-90 67.4 208.7)">ADDR11</text>
<text x="72.3" y="208.7" transform="rotate(-90 72.3 208.7)">ADDR12</text>
<text x="77.1" y="208.7" transform="rotate(-90 77.1 208.7)">ADDR13</text>
<text x="82" y="208.7" transform="rotate(-90 82 208.7)">ADDR14</text>
<text x="86.9" y="208.7" transform="rotate(-90 86.9 208.7)">ADDR15</text>
<text x="91.8" y="208.7" transform="rotate(-90 91.8 208.7)">DATA0</text>
<text x="96.7" y="208.7" transform="rotate(-90 96.7 208.7)">DATA1</text>
<text x="101.6" y="208.7" transform="rotate(-90 101.6 208.7)">DATA2</text>
<text x="106.5" y="208.7" transform="rotate(-90 106.5 208.7)">DATA3</text>
<text x="111.3" y="208.7" transform="rotate(-90 111.3 208.7)">DATA4</text>
<text x="116.2" y="208.7" transform="rotate(-90 116.2 208.7)">DATA5</text>
<text x="121.1" y="208.7" transform="rotate(-90 121.1 208.7)">DATA6</text>
<text x="126" y="208.7" transform="rotate(-90 126 208.7)">DATA7</text>
<text x="130.9" y="208.7" transform="rotate(-90 130.9 208.7)">SR-LD</text>
<text x="135.8" y="208.7" transform="rotate(-90 135.8 208.7)">DIR</text>
<text x="140.6" y="208.7" transform="rotate(-90 140.6 208.7)">H/L-SWAP</text>
<text x="150.4" y="208.7" transform="rotate(-90 150.4 208.7)">ALU3</text>
<text x="155.3" y="208.7" transform="rotate(-90 155.3 208.7)">ADDR-REG-CLK</text>
<text x="160.2" y="208.7" transform="rotate(-90 160.2 208.7)">BRD-ADDR-REG0</text>
<text x="165.1" y="208.7" transform="rotate(-90 165.1 208.7)">BRD-ADDR-REG1</text>
<text x="170" y="208.7" transform="rotate(-90 170 208.7)">REG-FUNC</text>
<text x="174.8" y="208.7" transform="rotate(-90 174.8 208.7)">ADDR-REG-OUT</text>
<text x="179.7" y="208.7" transform="rotate(-90 179.7 208.7)">I/D-REG-DN</text>
<text x="184.6" y="208.7" transform="rotate(-90 184.6 208.7)">I/D-REG-UP</text>
<text x="189.5" y="208.7" transform="rotate(-90 189.5 208.7)">RESET</text>
<text x="194.4" y="208.7" transform="rotate(-90 194.4 208.7)">DATA-REG-OUT-ID0</text>
<text x="199.3" y="208.7" transform="rotate(-90 199.3 208.7)">DATA-REG-OUT-ID1</text>
<text x="204.1" y="208.7" transform="rotate(-90 204.1 208.7)">BRD-OUT-ID0</text>
<text x="209" y="208.7" transform="rotate(-90 209 208.7)">BRD-OUT-ID1</text>
<text x="213.9" y="208.7" transform="rotate(-90 213.9 208.7)">DATA-REG-IN-ID0</text>
<text x="218.8" y="208.7" transform="rotate(-90 218.8 208.7)">DATA-REG-IN-ID1</text>
<text x="223.7" y="208.7" transform="rotate(-90 223.7 208.7)">BRD-IN-ID0</text>
<text x="228.6" y="208.7" transform="rotate(-90 228.6 208.7)">BRD-IN-ID1</text>
<text x="233.5" y="208.7" transform="rotate(-90 233.5 208.7)">DATA-REG-RD-LO</text>
<text x="238.3" y="208.7" transform="rotate(-90 238.3 208.7)">DATA-REG-WR-LO</text>
<text x="243.2" y="208.7" transform="rotate(-90 243.2 208.7)">DATA-REG-RD-HI</text>
<text x="248.1" y="208.7" transform="rotate(-90 248.1 208.7)">DATA-REG-WR-HI</text>
<text x="253" y="208.7" transform="rotate(-90 253 208.7)">ALU0</text>
<text x="257.9" y="208.7" transform="rotate(-90 257.9 208.7)">ALU1</text>
<text x="262.8" y="208.7" transform="rotate(-90 262.8 208.7)">ALU2</text>
<text x="267.6" y="208.7" transform="rotate(-90 267.6 208.7)">ALU-FUNC</text>
<text x="272.5" y="208.7" transform="rotate(-90 272.5 208.7)">LD-AC</text>
<text x="277.4" y="208.7" transform="rotate(-90 277.4 208.7)">RD-AC</text>
<text x="282.3" y="208.7" transform="rotate(-90 282.3 208.7)">AC-IN-INV</text>
<text x="292.1" y="208.7" transform="rotate(-90 292.1 208.7)">BR-REG-LD-LO</text>
<text x="297" y="208.7" transform="rotate(-90 297 208.7)">I/D-REG-LD</text>
<text x="301.8" y="208.7" transform="rotate(-90 301.8 208.7)">I/D-REG-OUT</text>
<text x="306.7" y="208.7" transform="rotate(-90 306.7 208.7)">BR-REG-LD-HI</text>
<text x="311.6" y="208.7" transform="rotate(-90 311.6 208.7)">BR-REG-OUT</text>
<text x="316.5" y="208.7" transform="rotate(-90 316.5 208.7)">BR-COND</text>
<text x="321.4" y="208.7" transform="rotate(-90 321.4 208.7)">MEM-WR</text>
<text x="326.3" y="208.7" transform="rotate(-90 326.3 208.7)">MEM-RD</text>
<text x="331.1" y="208.7" transform="rotate(-90 331.1 208.7)">I/O-WR</text>
<text x="336" y="208.7" transform="rotate(-90 336 208.7)">I/O-RD</text>
<text x="340.9" y="208.7" transform="rotate(-90 340.9 208.7)">IO-ADDR</text>
<text x="345.8" y="208.7" transform="rotate(-90 345.8 208.7)">INT</text>
<text x="350.7" y="208.7" transform="rotate(-90 350.7 208.7)">SP/PC-SEL</text>
<text x="355.6" y="208.7" transform="rotate(-90 355.6 208.7)">SP/PC-DATA-OUT-LO</text>
<text x="360.5" y="208.7" transform="rotate(-90 360.5 208.7)">SP/PC-DATA-OUT-HI</text>
<text x="365.3" y="208.7" transform="rotate(-90 365.3 208.7)">SP/PC-ADDR-OUT</text>
<text x="370.2" y="208.7" transform="rotate(-90 370.2 208.7)">SP/PC-LD-LO</text>
<text x="375.1" y="208.7" transform="rotate(-90 375.1 208.7)">SP/PC-LD-HI</text>
<text x="380" y="208.7" transform="rotate(-90 380 208.7)">SP/PC-DN</text>
<text x="384.9" y="208.7" transform="rotate(-90 384.9 208.7)">SP/PC-UP</text>
<text x="389.8" y="208.7" transform="rotate(-90 389.8 208.7)">DATA8</text>
<text x="394.7" y="208.7" transform="rotate(-90 394.7 208.7)">DATA9</text>
<text x="399.5" y="208.7" transform="rotate(-90 399.5 208.7)">DATA10</text>
<text x="404.4" y="208.7" transform="rotate(-90 404.4 208.7)">DATA11</text>
<text x="409.3" y="208.7" transform="rotate(-90 409.3 208.7)">DATA12</text>
<text x="414.2" y="208.7" transform="rotate(-90 414.2 208.7)">DATA13</text>
<text x="419.1" y="208.7" transform="rotate(-90 419.1 208.7)">DATA14</text>
<text x="424" y="208.7" transform="rotate(-90 424 208.7)">DATA15</text>
</g>
<g font-size="3.5">
<text x="4.2" y="274.2">8/4/16</text>
<text x="15" y="274.2">5:01 PM f=1.92 /Users/ksr77/Library/Mobile Documents/com~apple~CloudDocs/eagle/YACC1A/Working/4 reg no inc:dec-PROD-V1.1/reg-board.sch (Sheet: 3/3)</text>
</g>
</svg>
